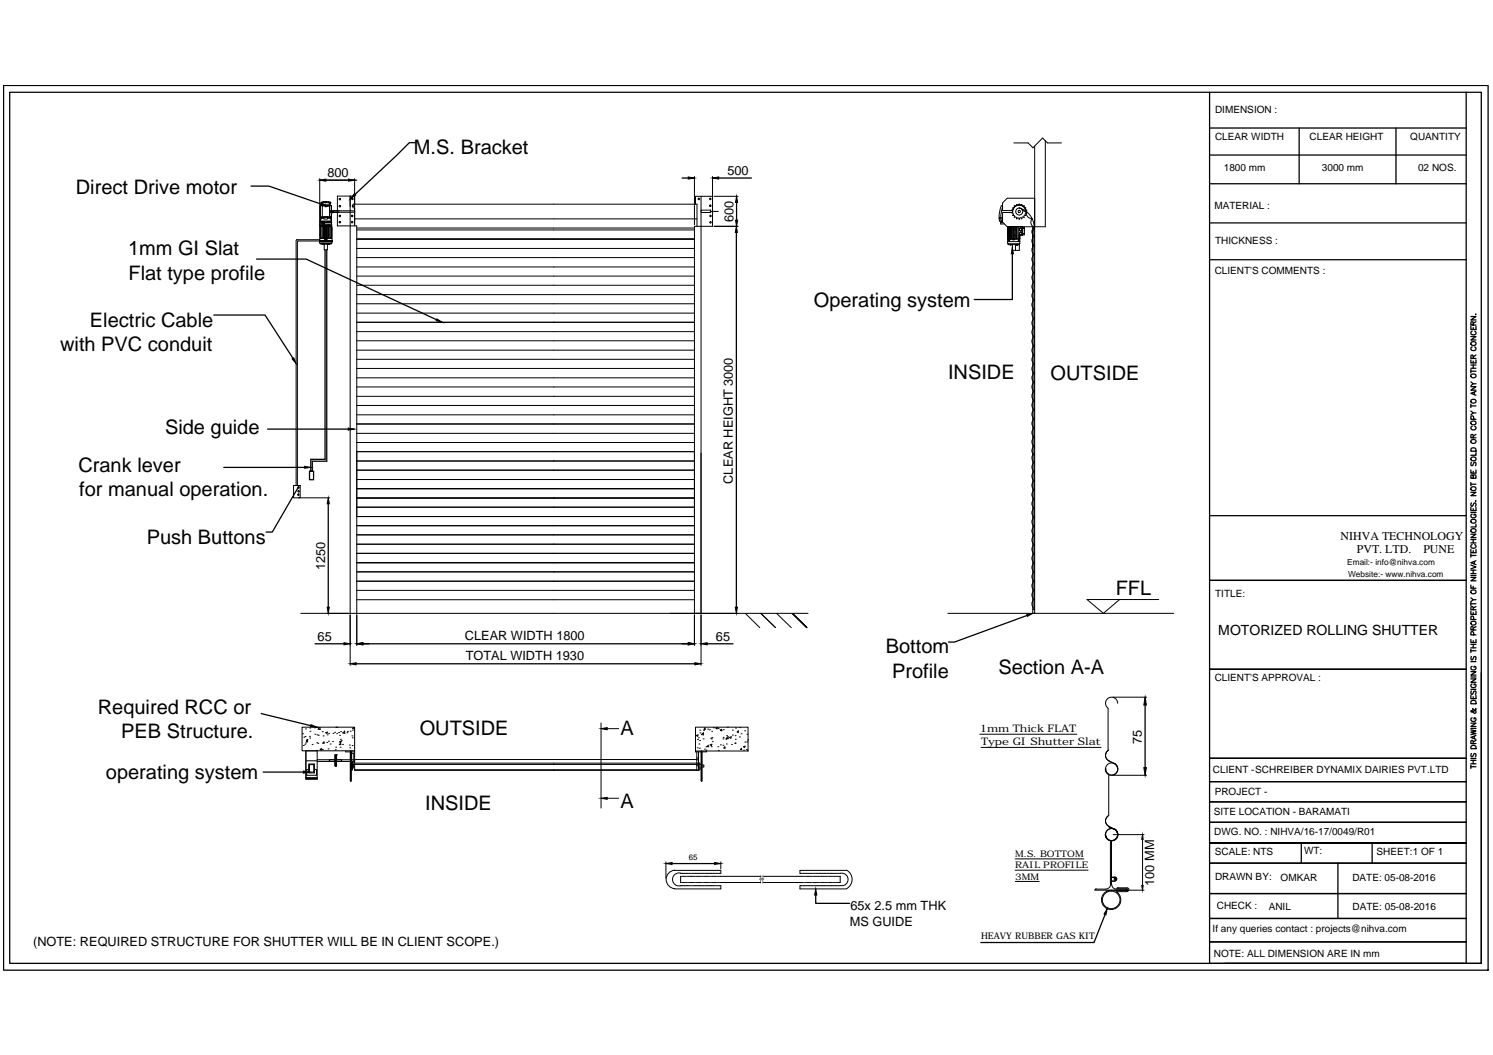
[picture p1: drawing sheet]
<svg xmlns="http://www.w3.org/2000/svg" width="297mm" height="210mm" viewBox="0 0 297 210" stroke-linecap="round" stroke-linejoin="round" font-family="sans-serif">
<!-- layer: 0 -->
<g fill="none" stroke="#000" stroke-width=".2">
<path d="M63.6 35.8h7.4M63.6 35.5v9.6M69.7 39v83M70.6 39h-3.5v5.9h3.9v77.1M70.6 35.5v9.4M138.2 35.1v9.6M139.5 39.1v82.9M141.8 35.1v9.9h-3.6v77M141.8 39.1h-3.4v1.5M142.1 39.1h4.7M201.7 28.4h2.8l1 1 1.9-1.9 1 .9h2.8M205.9 29.1v93h-.4v-77"/>
<path d="M205.9 39.4h-5.5l-.9 1v1.5h1.8M208 28v17.1h-7.6l-.9-.9v-1.9h2M58.9 47.8v48.7M59.1 47.7h4.5M59.1 47.7l-.1 .1M59.2 48.1v48.4M59.3 47.9h4.3M59.4 47.9l-.2 .2M63.6 47.4h2.5v1h-2.5v-.5h2.5h-2.5zM63.6 45.1l.3-.2v2.5l-.3-.1zM63.7 44.7v.2h2.3v-.2M63.7 47.4h2.3"/>
<path d="M63.7 44.7h2.3M63.7 48.4h2.2v.1h-2.2zM63.7 40.9v3.2M63.7 44.4v.3M63.7 43.6v.4h2.2v-.4h-.1M63.7 43.2h2.2h-.1M63.7 44.8h.4v.1h-.4zM63.7 44.8l.1 .1zM63.8 40.9h2.1M63.8 43.2h.1M63.8 40.9h.9v.2M63.9 45.2v2.1"/>
<path d="M63.9 45.1l-.2 .1v2.1l.2 .1M63.9 43.2l.2 .2-.3 .1M64 40.2l1.4-.1 .3 .1v.3l-.3-.2h-1.1l-.3 .2zM64 40.2l-.1 .3h.1M64 40.5v.3h1.7v-.3M64 44.4h-.3v-.3h2.3v.3h-1.4M64 44.1h.6v.2h-.6zM64 44.1l.1 .2zM64 44.3h.6v.2h-.6zM64 44.8l.1 .1zM64 43.4h.4M64 40.5v.3"/>
<path d="M64.1 48.5l.2 .1zM64.1 44.3h.4zM64.1 44.3v.2M64.1 44.6h.4M64.1 44.7h1.4v.2h-1.4zM64.1 45h1.4v2.2h-1.4zM64.1 43.2h1.5M64.1 40.5v.3M64.3 40.3l-.3 .2M64.3 45l.1 2.2zM64.4 43.2h.8v.4h-.8zM64.5 44.1l.1 .2z"/>
<path d="M64.5 44.3v.2M64.5 48.5h.6v1.2h-.6zM64.5 40.2l.2 .1zM64.6 47.4h.5v.2h-.5zM64.6 45l.1 2.2zM64.6 47.4l.1 .2zM64.7 40.1h.2v.2h-.2zM64.7 41.1h.3M64.7 41.1h.1M64.8 45l.1 2.2zM64.9 40.2l.2 .1zM65 47.4l.1 .2z"/>
<path d="M65 45l.1 2.2zM65 41.1h.1M65.2 43.4h.4M65.3 45v2.2zM65.3 48.5l.3 .1zM65.4 40.3l.3 .2M65.6 44.8h.3v.1h-.3zM65.6 44.8v.1zM65.6 40.5v.3M65.7 42l.6 .1zM65.7 40.2l.1 .3h-.2M65.8 43.2l-.2 .2 .2 .1"/>
<path d="M65.8 45.2v2.1M65.8 45.1l.2 .1v2.1l-.2 .1M65.8 44.9v2.5l.3-.1v-2.2l-.3-.1M65.8 44.8l.1 .1zM65.9 40.9h-.9h.6v2.3h-1.5v-2.3h.6h-.5v-.1h1.3v.1h-.5v.2M65.9 41v2.2M65.9 40.9v3.2h-2.2M65.9 44.4l.1 .3M66.2 41.9h4.4v.3h-4.4M66.2 42.1v.3M67.5 41.9h-1.9v.3h1.9M70.3 41.4v-.8h68.4v4.4"/>
<path d="M70.3 40.8l-.2 .2 .2 .1M70.6 43.5h68.1M71 45.4h67.2M71 47.6h67.2M71 45.7h67.2M71 58.6h67.2M71 56.8h67.2M71 54.9h67.2M71 53.1h67.2M71 51.3h67.2M71 49.4h67.2M139.5 41.8h1.9v.5h-1.9z"/>
<path d="M141.3 42.1h1.6M142.1 45h4.7M198.8 43.5l.1 .5h.6M199 44l.5 .1M199.1 43.5l.1 .5M199.2 44.1v.2M199.2 40.9h.3M199.2 40.9l-.4 1.4v1M199.5 43.3h-.7v.2h.7M199.5 41.2l-.3 .8-.1 1.3M199.5 44.3h-.4v.3h.7M200.5 47.5h2.4"/>
<path d="M200.5 45.1v3.4h2.4v-1M200.5 48.1h2.4M200.5 45.2l.2-.1v2.4l-.2-.1M200.6 48.5v.2h2.2M200.6 47.6h.4v.1h-.4zM200.6 47.7l.3 .1zM200.7 47.8l.1 .1zM200.7 45.2v2.2M200.7 45.2l-.1 .1v2.1h.1M200.8 45.1v2.4M200.9 45.1v2.4M200.9 48.7l.3 .1z"/>
<path d="M201 45.1v2.4M201.2 45.1v2.3M201.2 47.5h.1M201.3 41.9l.2 .2-.2 .2M201.3 41.8h.1M201.3 42.4l.3 .2-.1 .2M201.5 47.6h.3v.1h-.3zM201.5 42.8l.3 .1v.3M201.5 41.4l.1 .3-.3 .1M201.5 45.1v2.4M201.7 45.1v2.4M201.8 41v.3h-.3"/>
<path d="M201.8 43.3l.3-.1 .2 .3 .3-.2 .2 .3 .2-.3 .3 .2M201.9 45.1v.6M201.9 45.7v1.1M201.9 46.9v.6M202 48.7v1.1M202.2 45.1v2.4M202.2 48.7h.3v.1h-.3zM202.2 40.7l-.1 .3h-.3M202.3 40.7l.3 .2 .2-.3 .2 .3 .3-.2M202.3 45.1v2.4M202.3 48.8h.1M202.6 47.7l.1 .1z"/>
<path d="M202.6 47.8l.1 .1zM202.6 47.6h.2v.1h-.2zM202.7 45.1v2.4l.2-.1v-.6M202.8 46.8l-.1 .6M202.8 43.6h.1M202.8 40.6h.1M202.8 41.4a4.1 4.1 0 0 1 3 3.8M202.8 48.5v1.3h-1.4v-1.1M202.8 46.8v.6h-.1M202.8 47.4l.1 .1M203.1 45.1v.3M203.1 46v.2"/>
<path d="M203.1 46.7v.1M203.2 41.5a1.16 1.16 0 0 0 1 .6M203.3 40.7l.1 .3 .3-.1M203.3 43.5h.1M203.4 45.1v1.7M203.5 45.2h.3v1.5h-.3M203.5 46.5h.3M203.5 45.5h.3M203.5 45.1v1.7h-.8M203.7 43.3l-.3-.1-.1 .3M203.7 40.9l.1 .1M203.8 41l-.1 .3h.4"/>
<path d="M204 41.4v.3l.2 .1M204.1 42.9h-.4v.3M204.1 42.1a1.33 1.33 0 0 0-1.3-1.3 1.33 1.33 0 0 0-1.3 1.3M204.2 42.1a1.16 1.16 0 0 0 1.1 1.4M204.2 42.4l-.2 .2 .1 .2M204.2 41.9l-.2 .2 .2 .2M204.3 42.4h.1M204.3 41.9h.1M205.3 43.5a1.16 1.16 0 0 0 .5 1.8M205.4 45.9v3.7M205.7 45.3v76M205.7 45.1v.8"/>
<path d="M205.7 50.7a1.16 1.16 0 0 0 0 1.8 1.16 1.16 0 0 0 0 1.8 1.16 1.16 0 0 0 0 1.8 1.16 1.16 0 0 0 0 1.8M205.7 57.9a1.16 1.16 0 0 0 0 1.8 1.16 1.16 0 0 0 0 1.8 1.16 1.16 0 0 0 0 1.9 1.16 1.16 0 0 0 0 1.8 1.16 1.16 0 0 0 0 1.8 1.16 1.16 0 0 0 0 1.8 1.16 1.16 0 0 0 0 1.8 1.16 1.16 0 0 0 0 1.9 1.16 1.16 0 0 0 0 1.8 1.12 1.12 0 0 0 0 1.8 1.16 1.16 0 0 0 0 1.8 1.16 1.16 0 0 0 0 1.8 1.16 1.16 0 0 0 0 1.8 1.16 1.16 0 0 0 0 1.8 1.16 1.16 0 0 0 0 1.9 1.16 1.16 0 0 0 0 1.8 1.16 1.16 0 0 0 0 1.8M205.7 45.2a1.16 1.16 0 0 0 0 1.8 1.16 1.16 0 0 0 0 1.8 1.16 1.16 0 0 0 0 1.9M71 78.9h67.2M71 77h67.2M71 75.2h67.2M71 73.3h67.2M71 71.5h67.2M71 69.7h67.2M71 67.8h67.2M71 66h67.2M71 64.1h67.2"/>
<path d="M71 62.3h67.2M71 60.4h67.2M58.4 96.6h1.3v2.4h-1.3zM59.4 99h6.2M71 99.1h67.2M71 80.7h67.2M71 97.2h67.2M71 95.4h67.2M71 93.5h67.2M71 91.7h67.2M71 89.9h67.2M71 88h67.2"/>
<path d="M71 86.2h67.2M71 84.4h67.2M71 82.5h67.2M205.7 90.2a1.16 1.16 0 0 0 0 1.8 1.16 1.16 0 0 0 0 1.8 1.16 1.16 0 0 0 0 1.9 1.16 1.16 0 0 0 0 1.8 1.16 1.16 0 0 0 0 1.8 1.16 1.16 0 0 0 0 1.8 1.16 1.16 0 0 0 0 1.8M205.7 88.8a1.16 1.16 0 0 0 0 1.8M71 119.3h67.2M71 117.5h67.2M71 115.6h67.2M71 113.8h67.2M71 112h67.2M71 110.1h67.2M71 108.3h67.2"/>
<path d="M71 106.4h67.2M71 104.6h67.2M71 102.8h67.2M71 100.9h67.2M205.7 102.9a1.16 1.16 0 0 0 0 1.8 1.16 1.16 0 0 0 0 1.8 1.16 1.16 0 0 0 0 1.9 1.16 1.16 0 0 0 0 1.8 1.16 1.16 0 0 0 0 1.8 1.16 1.16 0 0 0 0 1.8 1.16 1.16 0 0 0 0 1.8 1.16 1.16 0 0 0 0 1.9 1.16 1.16 0 0 0 0 1.8M205.7 119.2a1.16 1.16 0 0 0 0 1.9M222.7 119.3l-3.2 2.7-3.2-2.7h14.2M59.8 122h101M69.7 122.3v10.1M71 122.3v6.1M138.2 122.3v6.1M139.5 122.3v10.1"/>
<path d="M148.3 122l2.9 2.9M151.4 122l2.9 2.9M154.5 122l2.9 2.9M188.6 122h44.9M205.5 121.3h.4M221.4 138.7h6.7M222.4 139.9a1.21 1.21 0 0 0-1.8-1.1 1.21 1.21 0 0 0-.1 2.1v8.4M60.1 144.7h10.5v4.7h-10.5zM60.2 146h.1M60.4 148.3h.1M60.4 146.7h.1M60.6 148.1h.1"/>
<path d="M60.7 146.5h.1M60.8 145h.1M60.8 147.8h.1M60.9 149.4h2.2M60.9 147.3l.3-.2v.3zM61.2 147.3v.3h-.3zM61.6 146.5h.1M61.6 144.9h.1M61.6 146.8h.1M61.7 145.5h.1M62.1 148.1h.1M62.6 144.8h.1"/>
<path d="M62.6 146.1h.1M62.8 144.7h.1M62.9 149.3h.1M63 147.8h.1M63.1 146.2h.1M63.1 151.2h4.9v.3h-4.9M63.1 144.7h.1M63.2 147.9h.1M63.3 145.1l.4-.4v.4zM63.3 146.3h.1M63.7 149.1l.3-.1-.1 .3zM64.1 145.6h.1"/>
<path d="M64.1 149.1h.1M64.3 146.4h.1M64.5 147.9v-.3l-.3 .3h.3M64.8 145.8l.3-.1v.2zM65 147.7h.1M65.1 146.2h.1M65.3 149h.1M65.3 147.5h.1M65.4 145.9h.1M65.7 148h.1M66.2 147.6h.1M66.2 145.9h.1"/>
<path d="M66.6 145.7h.1M66.7 150.2v1.3h-1.2v-.3h1.2v1.3h.3v-1.3h3.6v.3h-3.6v-1.3M66.7 150.2h.1M66.7 151.8h.3M66.7 152.1h.3M66.7 152.3h.3M66.7 150.4h.3M66.7 150.6h.3M66.7 150.7h.3M66.7 150.9h.3M66.7 151.1h.3M66.7 151.2h.3"/>
<path d="M66.7 151.4h.3M66.7 151.6h.3M66.7 152h.3M66.7 150.5h.3M66.7 151h.3M66.7 151.3h.3M66.7 151.5h.3M66.7 151.9h.3M66.7 150.2h.3M66.7 149.2h.1M66.8 148.7h.1M66.9 144.7h.3"/>
<path d="M67 150.2h.1M67 146h.1M67.4 145.7h.1M67.5 146.3h.1M67.5 147.6l.4-.1-.1 .3zM67.7 148.7h.1M67.7 147.1h.1M67.8 145.6h.1M67.8 147.9v.3h-.3l.3-.3M67.9 147.3h.1M68.1 148.1h.1M68.6 145.4v.5l-.4-.1 .4-.3"/>
<path d="M68.8 149.4v.2h1.8M69 145.8h.1M69.1 145.5h.1M69.5 148.2h.1M69.6 148.8h.1M69.7 145.5h.1M69.7 149.4v6h.1v-6M69.9 149.6v3.6a.67 .67 0 0 0 .3-.9l.1-.2M70 149.9h.4l-.1 2.2-.3-.6zM70 146.4h.1M70 152.2h.1v.6zM70 148.3h.1"/>
<path d="M70.1 146.8h.1M70.1 145.3h.1M70.4 144.7l.1 .3h-.3zM70.5 149.4h.1M70.6 149.4v3.9h68.4v-3.7M70.6 151.8h68.6v1.4h-.2M70.6 152.1h68M70.6 153.1h68M70.6 151.1h68M119.6 143.8v17M120.8 145h2.3M120.8 158.8h2.3"/>
<path d="M138.4 144.7h10.4v4.7h-10.4zM138.4 149.4v.2h2.1v-.2M138.5 146.3l.4-.1-.1 .3zM138.6 149.6v3.7M138.6 150.8h.4M138.6 151.2h.4M138.6 152.3h.4M138.6 152h.4M138.7 148.8h.1M138.8 147.1h.1M138.8 153.3h.1M138.9 146.8h.1"/>
<path d="M139.1 148h.1M139.1 148.9h.1M139.2 147.3h.1M139.2 145.3h.1M139.2 152.1h.3M139.2 152.8h.3M139.3 145.8h.1M139.5 149.4v6h.1v-6M139.5 152.2h.5v.4h-.5M139.6 146.2l.3-.4 .1 .4zM139.9 147h.1M140 145.3h.1"/>
<path d="M140.2 149h.1M140.3 144.8v.3h-.2zM140.4 148.6h.1M140.4 149.3h.1M140.8 145.1h.1M140.9 148.3l.1 .3-.3-.1zM141.1 145.2h.1M141.3 148.2l.3-.1-.1 .3zM141.4 146.9h.1M141.5 148.6h.1M141.5 147h.1M141.6 145.5h.1"/>
<path d="M141.6 146.8h.1M141.7 147.6h.1M141.9 144.8h.1M142.4 144.9l.3-.2-.1 .3zM142.8 148.6h.1M142.9 144.9h.1M142.9 149.3h.1M143.2 145.2h.1M143.3 148.2h.1M143.6 145.1v.3h-.2zM143.8 148.3h.1M143.8 147h.1"/>
<path d="M143.9 146.7h.1M143.9 145.2h.1M144.2 148.6l.1 .3-.3-.1zM144.4 147.1h.1M144.5 146.9l.4-.4v.5zM144.5 148h.1M144.6 146.4h.1M144.7 144.7h.1M145.1 146.7l.4-.1-.1 .3zM145.5 148.1h.1M145.7 146.2h.1M145.7 145.3h.1"/>
<path d="M146.2 147.9h.1M146.2 146.4h.1M146.2 147.8h.1M146.3 147.1h.1M146.3 144.9h.1M146.9 145.4v.3h-.2zM147.1 146.6h.1M147.2 144.8h.1M147.4 146h.1M147.5 148.9l.1 .2h-.3zM147.9 148.6l.3-.2v.3zM147.9 149.3h.1"/>
<path d="M148.2 145.4h.1M148.2 147.6h.1M148.5 149.1h.1M148.6 147.6h.1M148.6 146.1h.1M148.7 147.2h.1M194.9 146.1h19.3M195.2 148.7h23.9M219.9 153h.1M220.5 149.3a1.21 1.21 0 0 0 .1 2.1M220.6 149.2a1.21 1.21 0 0 0-.6 1.1 1.21 1.21 0 0 0 .6 1.1M220.6 154v8.3"/>
<path d="M220.6 151.4l1.2 .5a1.25 1.25 0 0 1 0 2.2 1.25 1.25 0 0 1-1.9-1.1M221.4 154.2h6.7M221.8 152a1.21 1.21 0 0 1-.1 2.1 1.21 1.21 0 0 1-1.8-1.1M222.4 153a1.21 1.21 0 0 0-1.8-1.1 1.21 1.21 0 0 0-.1 2.1M222.4 153h.1M132.5 171.5v3.2M134.2 173.2h9.2l-.1 .6M134.2 173.1a1.84 1.84 0 0 0-1.7 1.9 1.84 1.84 0 0 0 1.7 1.8M135.4 173.8h.5M135.4 176.2h.5M135.5 173.7a1.29 1.29 0 0 0-1.7 1.3 1.29 1.29 0 0 0 1.7 1.2M135.6 174.4h-.2v1.2h.2"/>
<path d="M135.7 175.6h.1M135.7 174.4h.1M135.9 175.6h.1M135.9 174.4h.1M136 173.8h.4M136 176.2h.4M136.1 175.6h.2M136.1 174.4h.2M136.3 175.6h.2M136.3 174.4h.2M136.5 173.8h.5M136.5 176.2h.5"/>
<path d="M136.6 175.6h.1M136.6 174.4h.1M136.8 175.6h.4M136.8 174.4h.4M137.1 173.8h.3M137.1 176.2h.3M137.3 175.6h.4M137.3 174.4h.4M137.4 173.8h.1M137.4 176.2h.1M137.6 173.8h.3M137.6 176.2h.3"/>
<path d="M137.7 175.6h.2M137.7 174.4h.2M138 175.6h.1M138 174.4h.1M138 173.8h.1M138 176.2h.1M138.2 173.8h.3M138.2 176.2h.3M138.2 175.6h.1M138.2 174.4h.1M138.4 175.6h.4M138.4 174.4h.4"/>
<path d="M138.5 173.8h.1M138.5 176.2h.1M138.7 173.8h.3M138.7 176.2h.3M138.9 175.6h.4M138.9 174.4h.4M139.1 173.8h.5M139.1 176.2h.5M139.3 175.6h.2M139.3 174.4h.2M139.6 175.6h.1M139.6 174.4h.1"/>
<path d="M139.6 173.8h.5M139.6 176.2h.5M139.8 175.6h.1M139.8 174.4h.1M140 175.6h.2M140 174.4h.2M140.2 173.8h.5M140.2 176.2h.5M140.3 175.6h.1M140.3 174.4h.1M140.5 175.6h.4M140.5 174.4h.4"/>
<path d="M140.7 173.8h.5M140.7 176.2h.5M141 175.6h.1M141 174.4h.1M141.2 175.6h.1M141.2 174.4h.1M141.3 173.8h.5M141.3 176.2h.5M141.4 175.6h.1M141.4 174.4h.1M141.6 175.6h.2M141.6 174.4h.2"/>
<path d="M141.8 173.8h.5M141.8 176.2h.5M141.9 175.6h.1M141.9 174.4h.1M142.1 175.6h.4M142.1 174.4h.4M142.4 173.8h.3M142.4 176.2h.3M142.6 175.6h.1M142.6 174.4h.1M142.8 173.8h.1M142.8 176.2h.1"/>
<path d="M142.8 175.6h.1M142.8 174.4h.1M142.9 173.8h.3M142.9 176.2h.3M143 175.6h.2M143 174.4h.2M143.2 175.6h8.1M143.2 174.4h8.2M143.3 176.2l.1 .7h-9.2M143.4 171.5v1.4M151.8 175.6h7.5M151.8 174.4h7.5"/>
<path d="M159.4 175.6h.4M159.4 174.4h.4M159.6 176.2h-.4v.7h9.2M159.7 173.8h.5M159.7 176.2h.5M159.9 175.6h.1M159.9 174.4h.1M160.1 175.6h.2M160.1 174.4h.2M160.3 173.8h.3M160.3 176.2h.3M160.3 175.6h.2"/>
<path d="M160.3 174.4h.2M160.6 175.6h.3M160.6 174.4h.3M160.6 173.8h.1M160.6 176.2h.1M160.8 173.8h.3M160.8 176.2h.3M161 175.6h.4M161 174.4h.4M161.2 173.8h.1M161.2 176.2h.1M161.4 173.8h.3"/>
<path d="M161.4 176.2h.3M161.5 175.6h.1M161.5 174.4h.1M161.7 175.6h.2M161.7 174.4h.2M161.7 173.8h.1M161.7 176.2h.1M161.9 173.8h.3M161.9 176.2h.3M162 175.6h.1M162 174.4h.1M162.2 175.6h.1"/>
<path d="M162.2 174.4h.1M162.3 173.8h.5M162.3 176.2h.5M162.4 175.6h.1M162.4 174.4h.1M162.6 175.6h.4M162.6 174.4h.4M162.8 173.8h.5M162.8 176.2h.5M163.1 175.6h.1M163.1 174.4h.1M163.3 175.6h.2"/>
<path d="M163.3 174.4h.2M163.4 173.8h.5M163.4 176.2h.5M163.6 175.6h.1M163.6 174.4h.1M163.8 175.6h.1M163.8 174.4h.1M163.9 173.8h.5M163.9 176.2h.5M164 175.6h.2M164 174.4h.2M164.2 175.6h.4"/>
<path d="M164.2 174.4h.4M164.5 173.8h.5M164.5 176.2h.5M164.7 175.6h.1M164.7 174.4h.1M164.9 175.6h.2M164.9 174.4h.2M165 173.8h.5M165 176.2h.5M165.2 175.6h.1M165.2 174.4h.1M165.4 175.6h.2"/>
<path d="M165.4 174.4h.2M165.6 173.8h.3M165.6 176.2h.3M165.6 175.6h.2M165.6 174.4h.2M165.8 175.6h.4M165.8 174.4h.4M166 173.8h.1M166 176.2h.1M166.1 173.8h.3M166.1 176.2h.3M166.3 175.6h.1"/>
<path d="M166.3 174.4h.1M166.5 173.8h.1M166.5 176.2h.1M166.5 175.6h.2M166.5 174.4h.2M166.7 173.8h.3M166.7 176.2h.3M166.8 175.6h.1M166.8 174.4h.1M167 174.4h.2v1.2h-.2M167.1 173.8h.1M167.1 176.2h.1"/>
<path d="M167.2 173.8a1.25 1.25 0 0 1 1.5 1.2 1.25 1.25 0 0 1-1.5 1.2M168.4 173.2h-9.2v.6h.4M168.4 173.1a2.1 2.1 0 0 1 0 3.7M202 170.9h13.6M202 173.1h14.5M202 175.4h4.7M217.8 177.1h9.8M218 176.9h1.9M218.1 176.9l-.3 .2M219.9 166.1h.1M220.5 167a1.21 1.21 0 0 1 .1-2 1.21 1.21 0 0 1 1.8 1 1.21 1.21 0 0 0-1.8-1 1.21 1.21 0 0 0-.1 2.1M220.5 162.3a1.21 1.21 0 0 0 .1 2.1"/>
<path d="M220.6 162.3a1.21 1.21 0 0 0-.6 1.1 1.21 1.21 0 0 0 .6 1M220.6 164.5l1.2 .5-1.2-.5M220.9 167.3l.1 .1M220.9 167.4v8.5M221 175.9a.99 .99 0 0 1-1 1M221.1 174.5h.7a.36 .36 0 0 1 .4 .4 .36 .36 0 0 1-.4 .3M221.1 167.3v8.7M221.1 174.6h.7M221.1 175.3h.7M221.2 175.9a.99 .99 0 0 0 .7 1M221.5 166.1h6.1M221.6 177.2h2.6"/>
<path d="M221.6 177.2a1.93 1.93 0 0 0-2.4 2.1 1.93 1.93 0 0 0 2.9 1.3 1.93 1.93 0 0 0 0-3.2M221.8 174.5a.4 .4 0 0 1 .4 .4 .4 .4 0 0 1-.4 .4h-.7M221.8 165a1.21 1.21 0 0 1-.1 2.1 1.21 1.21 0 0 1-1.8-1.1M221.8 176.9h2.2M221.8 165a1.25 1.25 0 0 1 0 2.1 1.25 1.25 0 0 1-1.9-1.1M222.1 177.4h2.1M222.2 176.9h2M222.4 166.1h.1M222.4 176.6h1.8M222.4 176.6l-.2 .2M224 176.9l.2 .2M224.2 176.9l.2 .1-.2 .2"/>
<path d="M224.2 176.6a.36 .36 0 0 1 .4 .4 .36 .36 0 0 1-.4 .4M227.3 167v9.2"/>
<circle cx="67.6" cy="39.6" r=".15"/>
<circle cx="70.1" cy="39.6" r=".15"/>
<circle cx="139" cy="39.6" r=".15"/>
<circle cx="141.3" cy="39.6" r=".15"/>
<circle cx="63.9" cy="43.4" r=".06"/>
<circle cx="63.9" cy="43.4" r=".11"/>
<circle cx="64.8" cy="40.2" r=".06"/>
<circle cx="64.9" cy="41" r=".06"/>
<circle cx="65.8" cy="43.4" r=".06"/>
<circle cx="65.8" cy="43.4" r=".11"/>
<circle cx="67.6" cy="41" r=".15"/>
<circle cx="67.6" cy="44.2" r=".15"/>
<circle cx="67.6" cy="43" r=".15"/>
<circle cx="70.1" cy="44.2" r=".15"/>
<circle cx="70.1" cy="43" r=".15"/>
<circle cx="141.3" cy="40.9" r=".15"/>
<circle cx="141.4" cy="43" r=".15"/>
<circle cx="141.4" cy="44.2" r=".15"/>
<circle cx="201.3" cy="47.4" r=".06"/>
<circle cx="201.9" cy="45.7" r=".06"/>
<circle cx="201.9" cy="46.8" r=".06"/>
<circle cx="202.8" cy="42.1" r=".7"/>
<circle cx="202.8" cy="42.1" r=".23"/>
<circle cx="203" cy="45.6" r=".28"/>
<circle cx="203" cy="45.6" r=".23"/>
<circle cx="203.1" cy="46.4" r=".28"/>
<circle cx="203.1" cy="46.4" r=".23"/>
<circle cx="59.4" cy="98.4" r=".15"/>
<circle cx="59.4" cy="97.8" r=".15"/>
<circle cx="59.4" cy="97" r=".15"/>
<circle cx="221.1" cy="179" r="1.76"/>
<circle cx="221.8" cy="174.9" r=".15"/>
</g>
<g fill="#000" stroke="#000" stroke-width=".2">
<path d="M63.6 35.8l1.2-.2v.5zM69.3 35.6l1.3 .2-1.3 .3zM70.5 38.5l.3 .3-1 .7zM136.9 35.2l1.3 .2-1.3 .2zM141.8 35.4l1.2-.2v.4zM63.9 40.4l1.1 .6-1.2-.2zM146.5 45l.2 1.3h-.4zM146.3 43.8h.5l-.3 1.2zM146.5 39.1l.3 1.2h-.5zM201.4 49.3l.2 1.2h-.4zM58.1 71.4l.3-.2 .5 1.1zM86.9 63.4l1.1 .7-1.2-.3z"/>
<path d="M60.6 92.8l1.2 .2-1.2 .2zM69.3 85.2l1.2 .2-1.2 .2zM65.3 99l.2 1.2h-.4zM65.1 120.8h.4l-.2 1.2zM68.4 127.9l1.3 .2-1.3 .2zM69.7 132.1l1.2-.2v.4zM71 128.1l1.2-.2v.4zM136.9 127.9l1.3 .2-1.3 .2zM138.2 131.9l1.3 .2-1.3 .2zM139.5 128.1l1.2-.2v.4zM146.3 120.8h.4l-.2 1.2zM204.3 122.2l1.2-.2-1.1 .6z"/>
<path d="M60.4 153.4l1.2 .2-1.2 .2zM61.9 144.2l1.1 .5-1.2-.1zM119.6 145l1.2-.2v.4zM119.6 158.8l1.2-.1v.3zM227.8 138.7l.3 1.6h-.5zM227.6 152.7h.5l-.3 1.5zM132.5 171.8l1.2-.2v.4zM142.2 171.6l1.2 .2-1.2 .2zM162.3 176.9l.2 1.2h-.4zM227.3 166.1l.1 .9h-.3zM227.1 176.2h.3l-.1 .9zM220.3 180.8l-.3 1.2-.3-.2z"/>
</g>
<g fill="none" stroke="#000" stroke-width=".25">
<path d="M.7 17h295.4v176h-295.4zM1.9 18.4h292.8v173.3h-292.8zM240.7 18.4v173.3h51v-173.3M49.9 37h3.6l10.3 3.6M64.8 35.8h4.5M82.7 28.4h-1.3l-10.8 10.3M135.7 35.4h1.2M143 35.4h6.5M240.7 25.5h51M240.7 36.6h51M240.7 30.8h51M258.5 25.5v11.1"/>
<path d="M277.7 25.5v11.1M51 51.5h9.9l26 12.1M64.7 49.7v41.7h-2.9v2.3l.3 .1v-2h2.9v-42.1M146.5 46.3v74.5M146.5 40.3v3.5M201.4 50.5v9.1h-7.6M240.7 44.4h51M240.7 51.7h51M42.5 62.7h10.2l5.6 8.6M292.6 76.9h1.1l-1.1 .7h1.1M292.6 71.6v.6h1.1v-.6M292.6 67h1.1l-1.1 .6h1.1"/>
<path d="M292.6 64.9v.7h1.1v-.7M292.6 63h1.1l-1.1 .7h1.1M292.6 73.5v.7M292.6 76l.5 .4M292.6 73.9h1.1M292.6 73.3h1.1M292.6 72.6h1.1M292.7 74.6a.48 .48 0 0 1 .6-.2 .48 .48 0 0 1 .2 .6 .5 .5 0 0 1-.6 .1 .5 .5 0 0 1-.2-.5zM292.7 68.1a.49 .49 0 0 1 .7-.1 .49 .49 0 0 1 .1 .7 .52 .52 0 0 1-.6 0 .52 .52 0 0 1-.2-.6zM292.8 79.5a.52 .52 0 0 1 .6 0 .52 .52 0 0 1 .2 .5 .49 .49 0 0 1-.7 .2 .49 .49 0 0 1-.1-.7zM292.9 69a.37 .37 0 0 0-.3 .4 .37 .37 0 0 0 .4 .4h.3a.37 .37 0 0 0 .4-.4 .37 .37 0 0 0-.3-.4M292.9 65.9a.37 .37 0 0 0-.3 .4 .37 .37 0 0 0 .4 .3h.3a.37 .37 0 0 0 .4-.3 .37 .37 0 0 0-.3-.4"/>
<path d="M293.1 71.3v-.6h-.4l-.1 .6h1.1M293.1 64.7v-.6l-.4-.1-.1 .7h1.1M293.1 65.2v.4M293.1 71.8v.4M293.1 72.6v.7M293.3 78v.5M293.6 62.5v.1zM293.7 77.9l-1.1 .4 1.1 .3M293.7 76.4h-.6l-.5 .3M293.7 70.6l-.6 .4M293.7 64l-.6 .3M44.5 93h16.1"/>
<path d="M53.2 85.4h16.1M59.4 96.8l-5.2 9.1h-1.3M61.6 93.8h.8v1.6h-.8zM292.6 97.9h1.1l-1.1 .7h1.1M292.6 93.5v.6h1.1v-.6M292.6 80.4v.7M292.6 96v.6M292.6 96.3h1.1M292.6 81.8l.5 .4M292.6 80.8h1.1M292.7 87.6a.49 .49 0 0 1 .7-.1 .49 .49 0 0 1 .1 .6 .52 .52 0 0 1-.6 .1 .52 .52 0 0 1-.2-.6zM292.7 83.9a.49 .49 0 0 1 .7-.1 .49 .49 0 0 1 .1 .6 .52 .52 0 0 1-.6 .1 .52 .52 0 0 1-.2-.6z"/>
<path d="M292.8 96.9a.52 .52 0 0 1 .6 0 .52 .52 0 0 1 .2 .5 .49 .49 0 0 1-.7 .2 .49 .49 0 0 1-.1-.7zM292.8 92l-.2 .2 .2 .5 .2-.1 .4-.6 .2 .1-.1 .6M292.8 91a.52 .52 0 0 1 .6-.1 .52 .52 0 0 1 .2 .6 .49 .49 0 0 1-.7 .2 .49 .49 0 0 1-.1-.7zM292.8 89.2h.7l.2 .6h-1.1zM292.9 84.8a.37 .37 0 0 0-.3 .4 .37 .37 0 0 0 .4 .3h.3a.37 .37 0 0 0 .4-.3 .37 .37 0 0 0-.3-.4M293.1 94.7l.2-.2 .4 .2v.5h-1.1l.1-.7 .4 .1v.6M293.1 87.1v-.6h-.4l-.1 .6h1.1M293.1 93.8v.3M293.2 83.4l-.1-.6h-.4l-.1 .6h1.1M293.6 99.6v.1zM293.7 90v.6h-1.1M293.7 82.2h-.6l-.5 .3"/>
<path d="M293.7 86.4l-.6 .4M65.3 100.2v20.6M240.7 115.5h51M240.7 102.6h51M292.6 116.4v.6h1.1M292.6 114.9h1.1l-1.1 .7h1.1M292.6 112.4l1.1 .4-1.1 .4M292.6 109.3v.7h1.1v-.7M292.6 106.3h1.1l-1.1 .7h1.1M292.6 101v.6h1.1v-.6M292.6 110.2v.7M292.6 119.8v.7"/>
<path d="M292.6 118.9l.5 .4M292.6 114.5h1.1M292.6 114.1h1.1M292.6 113.4h1.1M292.6 110.5h1.1M292.6 108h1.1M292.6 107.3h1.1M292.6 102h1.1M292.7 117.5a.49 .49 0 0 1 .7-.1 .49 .49 0 0 1 .1 .7 .52 .52 0 0 1-.6 0 .52 .52 0 0 1-.2-.6zM292.7 103.5a.49 .49 0 0 1 .7-.2 .49 .49 0 0 1 .1 .7 .52 .52 0 0 1-.6 .1 .52 .52 0 0 1-.2-.6zM292.8 105.3a.52 .52 0 0 1 .6-.1 .52 .52 0 0 1 .2 .6 .49 .49 0 0 1-.7 .1 .49 .49 0 0 1-.1-.6zM292.8 100.1l-.2 .2 .2 .4 .2-.1 .4-.5 .3 .2-.2 .4"/>
<path d="M292.9 108.4a.37 .37 0 0 0-.3 .4 .37 .37 0 0 0 .4 .3h.3a.37 .37 0 0 0 .4-.3 .37 .37 0 0 0-.3-.4M292.9 102.3a.37 .37 0 0 0-.3 .4 .37 .37 0 0 0 .4 .3h.3a.36 .36 0 0 0 .4-.3 .36 .36 0 0 0-.4-.4v.3M293.1 101.2v.4M293.1 107.3v.7M293.1 109.5v.5M293.1 113.4v.7M293.1 116.7v.3M293.3 111.7v.5M293.7 119.3h-.6l-.5 .4M293.7 111.6l-1.1 .4 1.1 .3M293.7 104.3v.5h-1.1M62.7 128.1h5.7"/>
<path d="M70.9 132.1h67.3M72.2 128.1h64.7M140.7 128.1h5.1M160.5 124.9l-2.9-2.9 2.9 2.9M204.3 122.5l-14.4 5.2h-1.2M291.7 133.2h-51h51M292.6 138.4v.6h1.1v-.6M292.6 135.1h1.1l-1.1 .6h1.1M292.6 133.6h1.1l-1.1 .7h1.1M292.6 127.2v.6h1.1v-.6M292.6 121.6v.6h1.1v-.6M292.6 129.1v.7"/>
<path d="M292.6 137.1h1.1M292.6 134.7h1.1M292.6 131.6h1.1M292.6 129.5h1.1M292.6 128.9h1.1M292.6 128.2h1.1M292.6 120.1h1.1M292.7 139.5a.56 .56 0 0 1 .7-.1 .56 .56 0 0 1 .3 .6h-1.1zM292.7 123.8a.49 .49 0 0 1 .7-.2 .49 .49 0 0 1 .1 .7 .52 .52 0 0 1-.6 0 .52 .52 0 0 1-.2-.5zM292.8 137.5l-.2 .2 .2 .5 .2-.2 .4-.5 .3 .2-.2 .5M292.8 130.6l-.2 .2 .2 .5h.2l.4-.7 .3 .2-.2 .5M292.9 136.1a.37 .37 0 0 0-.3 .4 .37 .37 0 0 0 .4 .3h.3a.36 .36 0 0 0 .4-.4 .36 .36 0 0 0-.4-.3v.2"/>
<path d="M292.9 132.6a.37 .37 0 0 0-.3 .4 .37 .37 0 0 0 .4 .3h.3a.36 .36 0 0 0 .4-.4 .36 .36 0 0 0-.4-.3v.2M293.1 125.3v-.6h-.4l-.1 .6h1.1M293.1 121.3v-.5l-.4-.1-.1 .6h1.1M293.1 121.9v.3M293.1 127.5v.3M293.1 128.2v.7M293.1 138.6v.4M293.2 126.3l-.1-.5-.4-.1-.1 .6h1.1M293.2 123.3l-.1-.6-.4-.1-.1 .7h1.1M293.7 124.7l-.6 .3M293.7 120.7l-.6 .3M294.7 133.8v57.9h-51"/>
<path d="M52 142l9.8 2.4M52.4 153.6h8M227.8 140.3v12.4M240.7 150.9h51M240.7 155.5h51M240.7 159.5h51M292.6 145.2l1.1 .2-1.1 .3 1.1 .3-1.1 .2M292.6 143.9h1.1l-1.1 .7h1.1M292.6 152.6h1.1M292.6 152.2v.7M292.6 152h1.1M292.6 151.3h1.1"/>
<path d="M292.6 150.9h1.1M292.6 144.9h1.1M292.7 148.5a.56 .56 0 0 1 1 .1v.4h-1.1zM292.8 149.9l-.2 .2 .2 .5 .2-.1 .3-.5 .2-.1 .2 .2-.2 .5M292.9 142.8a.37 .37 0 0 0-.3 .4 .37 .37 0 0 0 .4 .3h.3a.36 .36 0 0 0 .4-.3 .36 .36 0 0 0-.4-.4v.3M293.1 141l-.1 .1 .4 .2a.34 .34 0 0 1 .3 .3 .34 .34 0 0 1-.3 .3l-.4-.5h-.2l-.2 .1 .2 .2 .4-.2 .4-.3v-.2M293.1 147.9v-.5l-.4-.1-.1 .6h1.1M293.1 151.3v.7M293.3 146.5v.5M293.7 146.3l-1.1 .4 1.1 .4M293.7 147.3l-.6 .3M133.7 171.8h8.5"/>
<path d="M162.3 178.1v1.6h6.7M240.7 163.6h51M240.7 171.7h51M240.7 177.8h51M258.9 167.7v4M266.2 171.7v11M273 167.7v4M291.7 167.7h-51h51M219.9 181.9l-2.2 5.6h-22.6M240.7 182.7h51M240.7 187.4h51"/>
</g>
<!-- layer: WALL -->
<path d="M60.9 154.9h2.2M60.9 155h2.2M60.9 154.7h2.2M60.9 151.4h2.2M61.5 152h1.1v1.8h-1.1zM61.5 153.1h-.5v1.1h2v-1.1h-.4M61.5 152v1.8M61.6 152.1h.8v1.5h-.8zM63.1 149.4v5.6h-2.2v-5.6v5.6" fill="none" stroke="#000" stroke-width=".2"/>
<!-- layer: hatch -->
<path d="M151.4 174.2v.5l-.3 .2h.4l-.2 .1v.7M151.8 174.2v.5l-.3 .2h.5l-.2 .1v.7" fill="none" stroke="#7f7f7f" stroke-width=".2"/>
<g font-size="4">
<text x="82.4" y="30.7">M.S. Bracket</text>
<text x="15.1" y="38.6">Direct Drive motor</text>
<text x="25.5" y="50.8">1mm GI Slat</text>
<text x="25.6" y="55.7">Flat type profile</text>
<text x="17.9" y="65">Electric Cable</text>
<text x="161.9" y="61.1">Operating system</text>
<text x="12" y="69.8">with PVC conduit</text>
<text x="188.6" y="75.4">INSIDE</text>
<text x="209" y="75.5">OUTSIDE</text>
<text x="32.8" y="86.3">Side guide</text>
<text x="15.6" y="93.9">Crank lever</text>
<text x="15.8" y="98.7">for manual operation.</text>
<text x="29.2" y="108.1">Push Buttons</text>
<text x="222" y="118.4">FFL</text>
<text x="176.2" y="130">Bottom</text>
<text x="177.5" y="134.9">Profile</text>
<text x="198.7" y="134">Section A-A</text>
<text x="19.5" y="142">Required RCC or</text>
<text x="24.1" y="146.8">PEB Structure.</text>
<text x="83.5" y="146.3">OUTSIDE</text>
<text x="123.4" y="146.3">A</text>
<text x="21.1" y="154.9">operating system</text>
<text x="84.6" y="161.1">INSIDE</text>
<text x="123.4" y="160.8">A</text>
</g>
<text font-size="2.8" x="242.4" y="126.4">MOTORIZED ROLLING SHUTTER</text>
<g font-size="2.5">
<text x="65.1" y="35.2">800</text>
<text x="144.7" y="34.8">500</text>
<text x="145.9" y="44.2" transform="rotate(-90 145.9 44.2)">600</text>
<text x="145.8" y="96.3" transform="rotate(-90 145.8 96.3)">CLEAR HEIGHT 3000</text>
<text x="64.7" y="113.4" transform="rotate(-90 64.7 113.4)">1250</text>
<text x="63.2" y="127.5">65</text>
<text x="92.5" y="127.4">CLEAR WIDTH 1800</text>
<text x="92.7" y="131.4">TOTAL WIDTH 1930</text>
<text x="142.4" y="127.5">65</text>
<text x="227.2" y="148" transform="rotate(-90 227.2 148)">75</text>
<text x="229.6" y="176.3" transform="rotate(-90 229.6 176.3)">100 MM</text>
<text x="169.1" y="184.2">MS GUIDE</text>
<text x="169.2" y="181.1">65x 2.5 mm THK</text>
<text x="6.6" y="188.2">(NOTE: REQUIRED STRUCTURE FOR SHUTTER WILL BE IN CLIENT SCOPE.)</text>
</g>
<g font-size="2.4">
<text x="266.7" y="107.4">NIHVA TECHNOLOGY</text>
<text x="269.9" y="109.9">PVT. LTD.</text>
<text x="283.2" y="109.9">PUNE</text>
</g>
<g font-size="2.1">
<text x="194.9" y="145.7">1mm Thick FLAT</text>
<text x="195.2" y="148.2">Type GI Shutter Slat</text>
</g>
<g font-size="2">
<text x="241.8" y="22.4">DIMENSION :</text>
<text x="241.8" y="27.9">CLEAR WIDTH</text>
<text x="260.5" y="27.9">CLEAR HEIGHT</text>
<text x="280.6" y="27.9">QUANTITY</text>
<text x="243.5" y="33.9">1800 mm</text>
<text x="263" y="33.9">3000 mm</text>
<text x="282.1" y="33.9">02 NOS.</text>
<text x="241.6" y="41.6">MATERIAL :</text>
<text x="241.8" y="48.5">THICKNESS :</text>
<text x="241.7" y="54.6">CLIENT'S COMMENTS :</text>
<text x="241.8" y="118.8">TITLE:</text>
<text x="241.7" y="135.6">CLIENT'S APPROVAL :</text>
<text x="241.3" y="153.8">CLIENT -SCHREIBER DYNAMIX DAIRIES PVT.LTD</text>
<text x="241.7" y="158.1">PROJECT -</text>
<text x="241.5" y="162.1">SITE LOCATION - BARAMATI</text>
<text x="241.6" y="166.1">DWG. NO. : NIHVA/16-17/0049/R01</text>
<text x="241.7" y="170.1">SCALE: NTS</text>
<text x="259.4" y="170">WT:</text>
<text x="273.9" y="170.1">SHEET:1 OF 1</text>
<text x="241.8" y="175.2">DRAWN BY:</text>
<text x="254.8" y="175.3">OMKAR</text>
<text x="269.1" y="175.3">DATE: 05-08-2016</text>
<text x="241.2" y="185.5">If any queries contact : projects@nihva.com</text>
<text x="242.1" y="180.9">CHECK :</text>
<text x="252.4" y="181">ANIL</text>
<text x="269.1" y="181.1">DATE: 05-08-2016</text>
<text x="241.5" y="190.3">NOTE: ALL DIMENSION ARE IN mm</text>
</g>
<g font-size="1.8">
<text x="202" y="170.5">M.S. BOTTOM</text>
<text x="202" y="172.7">RAIL PROFILE</text>
<text x="202" y="175">3MM</text>
<text x="195.2" y="186.8">HEAVY RUBBER GAS KIT</text>
</g>
<g font-size="1.7">
<text x="268" y="112.4">Email:- info@nihva.com</text>
<text x="268.2" y="114.8">Website:- www.nihva.com</text>
</g>
<text font-size="1.6" x="137.1" y="171.2">65</text>
</svg>
